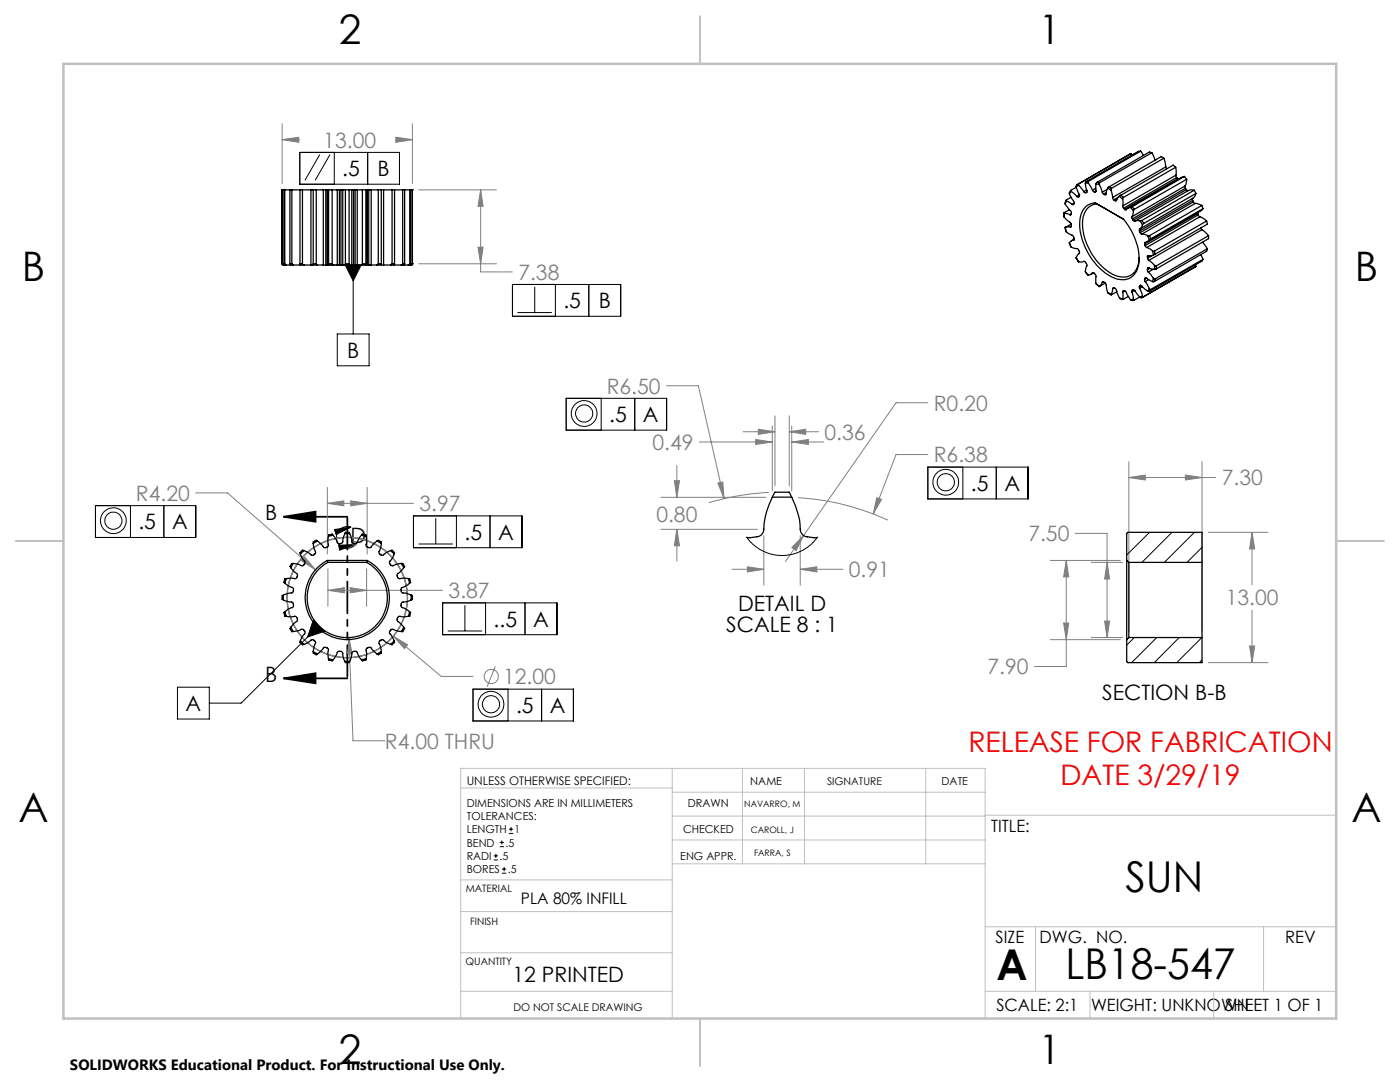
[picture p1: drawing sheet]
<svg xmlns="http://www.w3.org/2000/svg" width="279mm" height="216mm" viewBox="0 0 279 216" stroke-linecap="round" stroke-linejoin="round" font-family="sans-serif">
<g fill="none" stroke="#808080" stroke-width=".2">
<path d="M56.3 27.9l3.3-.5v1zM56.3 24.7v11.9M56.3 27.9h3.5M79 27.4l3.3 .5-3.3 .5zM79.7 27.9h2.6M82.3 24.7v11.9M83.6 37.9h15.5M95.9 37.9l.5 3.3h-1zM95.9 37.9v16.4h6.4M83.6 52.6h15.5M95.4 49.3h1l-.5 3.3zM133 77h6.4l5.1 22.5"/>
<path d="M39.1 98.4h6.3l17.6 15.3M65.3 97.3v13.3M70 99.9l3.3 .5-3.3 .5zM73.3 97.3v13.3M131.9 99.2h21M134.6 95.9h1l-.5 3.3zM135.1 92.9v6.3M139.6 88.2h14.5M143.3 96.4l1-.2 .2 3.3zM148.3 86.1h6.4M150.8 87.7l3.3 .5-3.3 .5zM151.3 85.7l3.4 .4-3.4 .6z"/>
<path d="M153.4 98.2a54.3 54.3 0 0 0-12 2.1M154.1 85v13M154.7 83v13.9M157.5 86.1l3.3-.4v1zM157.5 83v13.9M157.5 86.1h5.9M158 88.2l3.3-.5v1zM158 85v13M158 88.2h6.4M159.3 99.3a50.3 50.3 0 0 1 17.9 4.5M175 99.3l.9 .4-1.6 2.9zM185.2 80.4h-6.4l-22.1 31.6"/>
<path d="M185.2 90.7h-6.4l-4.5 11.9M225.3 95.3l3.3-.5v1zM225.3 92.1v33.8M225.3 95.3h17.3M236.6 94.8l3.3 .5-3.3 .5zM239.9 92.1v33.8M60.8 111.2l2.2 2.5-2.9-1.8zM65.3 100.4l3.3-.5v1zM65.3 100.4h17.2M65.4 117.8l3.3-.5v1zM65.4 113.5v7.5M65.4 117.8h22.9"/>
<path d="M69.9 117.3l3.3 .5-3.3 .5zM70.2 108.5h1M70.4 108.1l.7 .7M70.7 108v1M71.1 108.1l-.7 .7M73.2 113.5v7.5M131.9 105.6h19.3M135.1 105.6l.5 3.3h-1zM135.1 105.6v6.4M146.1 113.6h6.3M149.2 113.1l3.2 .5-3.2 .5zM152.4 106.9v9.9"/>
<path d="M159.7 113.6l3.3-.5v1zM159.7 106.9v9.9M159.7 113.6h8.5M160.4 106.9l-1.5 3-.9-.6zM209.6 111.8h14M212.8 111.8l.5 3.3h-1zM212.8 111.8v21.2h-6.4M214.6 106.4h6.3v20.8M217.8 112.2h6.2M220.9 112.2l.5 3.3h-.9zM241.2 106.2h11.8M249.9 106.2l.5 3.3h-1z"/>
<path d="M249.9 106.2v10.5M69.6 127.2l.7 3.3h-1zM69.6 127.2l.8 20.6h6.4M78.5 126.9l2.9 1.8-.7 .7zM78.5 126.9l9.6 8.1h6.3M98.8 133l-1.6 4M209.6 127.6h14M212.3 124.3h1l-.5 3.3zM217.8 127.2h6.2M220.5 123.9h.9l-.5 3.3zM241.2 132.2h11.8M249.4 128.9h1l-.5 3.3z"/>
<path d="M249.9 121.7v10.5"/>
<circle cx="98" cy="135" r="1.41"/>
</g>
<g fill="none" stroke="#000" stroke-width=".2">
<path d="M59.8 30.4h19.9v6.4h-19.9zM63.8 30.8l-2.9 5.2M65.9 30.8l-3 5.2M66.7 30.4v6.4M73.4 30.4v6.4M65.7 52.9h8.3M68.9 52.9h3.2l-1.6 3.2zM70.5 52.9v13.7M102.3 56.8h21.6v6.3h-21.6zM106.7 57.2v5.2M110.8 56.8v6.3M117.5 56.8v6.3"/>
<path d="M67.3 66.6h6.4v6.4h-6.4zM103.3 62.4h6.8M113 79.5h20v6.3h-20zM120 79.5v6.3M126.7 79.5v6.3M185.2 93.2h20v6.4h-20zM192.2 93.2v6.4M198.8 93.2v6.4M19 100.9h20.1v6.3h-20.1zM26 100.9v6.3M32.7 100.9v6.3M66.7 105.7l3.4-.5-3 1.4z"/>
<path d="M67.6 108.8l3.3-.1-3.1 1.1zM70.1 105.2a2.16 2.16 0 0 0-2.9 2.5 2.16 2.16 0 0 0 3.7 1M82.5 102.9h21.6v6.4h-21.6zM83.5 108.5h6.9M87 103.4v5.1M91.1 102.9v6.4M97.8 102.9v6.4M35.4 137.1h6.4v6.4h-6.4zM62.5 123.8l2.3 2.2-3.4 1.1zM63.6 124.9l-15.5 15.4h-6.3M88.3 120.3h22.8v6.3h-22.8zM89.4 125.9h6.8"/>
<path d="M92.8 120.8v5.1M94.4 137.5h20v6.4h-20zM96.9 120.3v6.3M101.4 137.5v6.4M104.8 120.3v6.3M108.1 137.5v6.4M98.5 171.6h.9M98.5 170.8h.9M99 170.4v.8M99.7 168.9h.9M99.7 168.1h.9M100.2 167.7v.8"/>
<path d="M100.2 174.2h.8M100.2 173.4h.8M100.6 173v.8M101.6 166.3h.8M101.6 165.5h.8M102 165v.9"/>
<circle cx="116.6" cy="82.5" r="1.71"/>
<circle cx="116.6" cy="82.5" r="2.58"/>
<circle cx="188.7" cy="96.2" r="2.58"/>
<circle cx="188.8" cy="96.2" r="1.71"/>
<circle cx="22.6" cy="103.9" r="2.57"/>
<circle cx="22.6" cy="103.9" r="1.72"/>
<circle cx="98" cy="140.5" r="1.72"/>
<circle cx="98" cy="140.5" r="2.58"/>
</g>
<path d="M56.6 103.1h12.7M56.6 103.1l6.4-1v2zM56.6 135.4h12.7M56.6 135.4l6.4-1.1v2z" fill="none" stroke="#000" stroke-width=".35"/>
<g fill="none" stroke="#808080" stroke-width=".25">
<path d="M70.6 108.4l.3 .1"/>
<circle cx="69.3" cy="119.2" r="12"/>
</g>
<path d="M69.3 103.1v32.2" fill="none" stroke="#000" stroke-width=".35" stroke-dasharray="6.3 1.3 1.3 1.3 1.3 1.3" stroke-dashoffset="-.2"/>
<g fill="none" stroke="#c0c0c0" stroke-width=".2">
<path d="M91.9 157.2h42.3M134.2 153.3v49.9M134.2 158.1h62.4M148.2 153.3v19.1M160.5 153.3v19.1M184.7 153.3v19.1M91.9 175.6h42.3M134.2 167.6h62.4M134.2 162.8h62.4M134.2 172.4h62.4M196.6 162.7h70.1M91.9 197.8h42.3"/>
<path d="M91.9 181.9h42.3M91.9 190.1h42.3M196.6 197.8h70.1M196.6 184.9h70.1M206.7 184.9v12.9M217.5 197.8v5.4M242.2 197.8v5.4M252.2 184.9v12.9M91.9 203.2v-49.9h104.7v49.9"/>
</g>
<path d="M139.7 3.2v9.5M3.1 107.9h9.6M266.7 107.9h9.5M139.7 203.2v9.6" fill="none" stroke="#c0c0c0" stroke-width=".25"/>
<path d="M12.7 12.7h254v190.5h-254z" fill="none" stroke="#c0c0c0" stroke-width=".5"/>
<g fill="#000">
<path d="M56.6 103.1l6.4-1v2zM56.6 135.4l6.4-1.1v2z"/>
<path d="M66.7 105.7l3.4-.5-3 1.4zM67.6 108.8l3.3-.1-3.1 1.1zM68.9 52.9l1.6 3.2 1.6-3.2z"/>
</g>
<path d="M78.5 126.9l2.2 2.5 .7-.7zM60.8 111.2l-.7 .7 2.9 1.8zM65.3 100.4l3.3-.5v1zM70 99.9l3.3 .5-3.3 .5zM69.9 117.3l3.3 .5-3.3 .5zM65.4 117.8l3.3-.5v1zM69.6 127.2l-.3 3.3h1zM79 27.4l3.3 .5-3.3 .5zM56.3 27.9l3.3-.5v1zM95.4 49.3h1l-.5 3.3zM95.9 37.9l.5 3.3h-1zM249.9 106.2l.5 3.3h-1zM249.4 128.9h1l-.5 3.3zM220.9 112.2l.5 3.3h-.9zM220.5 123.9h.9l-.5 3.3zM212.3 124.3h1l-.5 3.3zM212.8 111.8l.5 3.3h-1zM236.6 94.8l3.3 .5-3.3 .5zM225.3 95.3l3.3-.5v1zM160.4 106.9l-2.4 2.4 .9 .6zM134.6 95.9h1l-.5 3.3zM135.1 105.6l.5 3.3h-1zM149.2 113.1l3.2 .5-3.2 .5zM159.7 113.6l3.3-.5v1zM157.5 86.1l3.3-.4v1zM151.3 85.7l3.4 .4-3.4 .6zM158 88.2l3.3-.5v1zM150.8 87.7l3.3 .5-3.3 .5zM175 99.3l-.7 3.3 1.6-2.9zM143.3 96.4l1.2 3.1-.2-3.3z" fill="#808080"/>
<path d="M62.5 123.8l2.3 2.2-3.4 1.1z" fill="#000"/>
<g fill="none" stroke="#000" stroke-width=".25">
<path d="M56.3 37.9h.1M56.3 37.9v14.7M56.3 37.9h.3M56.8 37.9h1.1M56.8 37.9h-.1v14.7M56.8 37.9v14.7M57.9 37.9h.3M57.9 37.9v14.7M58.2 37.9h1.6M58.2 37.9v14.7M60.4 37.9h1.7M60.4 37.9h-.5v14.7"/>
<path d="M60.4 37.9v14.7M62.1 37.9h.4M62.1 37.9v15M62.5 37.9h.6M62.5 37.9v14.7M63.1 37.9h1.4M63.1 37.9v14.7M64.5 37.9h.5M64.5 37.9v15M65 37.9h.3M65 37.9v15M65.3 37.9h.1"/>
<path d="M65.3 37.9v15M65.4 37.9h.2M65.4 37.9v15M65.6 37.9h.7M65.6 37.9v14.7M66.3 37.9h1M66.3 37.9v14.7M67.3 37.9h.4M67.3 37.9v15M67.7 37.9h.4M67.7 37.9v15M68.1 37.9h.3"/>
<path d="M68.1 37.9v15M68.4 37.9h.5M68.4 37.9v15M68.9 37.9h.8M68.9 37.9v14.7M69.7 37.9h.5M69.7 37.9v14.7M70.2 37.9h.4M70.2 37.9v15M70.6 37.9h.3M70.6 37.9v15M70.9 37.9h.4"/>
<path d="M70.9 37.9v15M71.3 37.9h1M71.3 37.9v15M72.3 37.9h.7M72.3 37.9v14.7M73 37.9h.2M73 37.9v14.7M73.2 37.9h.1M73.2 37.9v15M73.3 37.9h.3M73.3 37.9v15M73.6 37.9h.5"/>
<path d="M73.6 37.9v15M74.1 37.9h1.4M74.1 37.9v15M75.5 37.9h.6M75.5 37.9v14.7M76.1 37.9h.5M76.1 37.9v14.7M76.6 37.9h1.6M76.6 37.9v15M78.2 37.9h.5v14.7M78.2 37.9v14.7M78.8 37.9h1.6"/>
<path d="M80.4 37.9h.4M80.4 37.9v14.7M80.8 37.9h1M80.8 37.9v14.7M81.8 37.9h.2M81.8 37.9v14.7M82 37.9v14.7M82 37.9h.3M82.3 37.9h.1M82.3 37.9v14.7M213.4 38.7l1 1.8a.27 .27 0 0 1-.1 .3 .27 .27 0 0 1-.3 0M213.7 38l-.3 .4v.3"/>
<path d="M213.7 39.4l-.9 .5v.2M213.8 38.2l-.4 .5M213.8 38.2l1.1 1M214.8 37.3l.6 1.5a.31 .31 0 0 1 0 .4 .31 .31 0 0 1-.5 0M214.8 37.4l-1.1 .6 .1 .2M215.3 37l-.5 .3M215.3 37l1 1.2M215.3 37v-.3l-.5 .2v.4M215.4 38.9l-.5 .3M216.3 38.2l.3 .3M216.6 36.6l.3 1.4-.1 .4M216.8 36.2l-.2 .4"/>
<path d="M216.8 38.4l-.2 .1M216.9 37.9l-.6 .3M216.9 38.4h-.1M216.9 38.3l-.3 .2M217.2 36.5l-.6 .1M217.2 36.5l.8 1.5M217.2 36.2v.3M217.2 36.2h-.4M218 38l.4 .3M218.4 38.3h.2M218.7 37.6l-.7 .4M218.7 36.7l.1 1.3"/>
<path d="M218.7 36.7l.7 .1M218.7 38.2l-.1 .1M218.8 38l-.2 .3M218.8 38l-.4 .3M219 36.4l-.3 .3M219 36.4l.4 .1M219.4 36.8l.6 1.5M219.4 36.5v.3M220 38.3l.3 .4M220.3 38.7l.2 .1M220.8 38.7l-.3 .1M220.8 38.5l-.5 .2"/>
<path d="M220.9 37.8l-.9 .5M221.1 37.5l.7 .5M221.1 37.5l-.3 1.2-.3 .1M221.3 37.3l.5 .3M221.3 37.3l-.2 .2M221.8 38l.2 1.4M221.8 37.6v.4M222 39.4l.3 .5M222.3 39.9l.2 .1M222.9 39.8l-.4 .2M223.2 39.3l-.9 .6M223.4 39.2l-.3 .2-.3 .7-.3-.1"/>
<path d="M223.4 39.2l.6 .6M223.7 38.9l-.3 .3M223.7 38.9l.5 .5M224 39.8v1.3M224.2 39.4l-.2 .4M225.7 30.7l-.2 .1M225.7 30.7l-10.6 6.1M225.7 30.7l.3 .2M227.6 30.2l.6 .8M227.6 30.2h-.4l-10.4 6M227.6 30.2l-10.4 6M229.9 30.5l.6 1.5"/>
<path d="M229.9 30.5l-.5-.2-10.4 6.1M229.9 30.5l-10.5 6M232.3 31.6l.4 1.7M232.3 31.6l-.6-.3-10.4 6M232.3 31.6l-10.5 6M232.7 33.3l.1 .4M232.7 33.3l-10.7 6.1M234.6 33.4l.1 1.6M234.6 33.4l-.5-.5-10.4 6M234.6 33.4l-10.4 6M234.7 35l.1 .4M234.7 35l-10.7 6.1"/>
<path d="M234.8 35.4l.3 .3M234.8 35.4l-10.6 6.2M235.1 35.7h.1M235.1 35.7l-10.7 6.1M236.4 35.2l.4 .6M236.4 35.2l-.7 .2-10.6 6.2M236.4 35.2l-10.4 6M236.5 37.1l.1 .5M236.5 37.1l-10.6 6.2M236.6 37.6l.2 .2M236.6 37.6l-10.6 6.1M236.8 37.8l.3 .2"/>
<path d="M236.8 37.8l-10.6 6.2M236.8 35.8l-.1 .9-.2 .4M236.8 35.8l-10.4 6M237.1 38l-10.6 6.1M238 39.6v.4M238 39.6l-10.6 6.1M238.3 38l.4 .6M238.3 38l-.7-.1-.5 .1M238.3 38l-10.4 6M238.7 38.6l-.2 .5-.5 .5M238.7 38.6l-10.5 6M56.3 52.6l.3 .3"/>
<path d="M56.3 52.6h.1M56.6 52.9h.1M56.6 52.9h.2M56.7 52.6l.1 .2 .3 .1M56.7 52.6h.1M56.8 52.6l.3 .3M57.1 52.9h.9M57.9 52.6l.1 .3h.5M57.9 52.6h.3M58.2 52.6l.3 .3M58.5 52.9h1.4M59.9 52.6v.3"/>
<path d="M59.9 52.6h.5M59.9 52.9h.7M60.4 52.6l.2 .3M60.6 52.9h1.5M62.1 52.9h.4M62.5 52.6v.3M62.5 52.6h.6M62.5 52.9h.9M63.1 52.6l.3 .3M63.4 52.9h1.1M64.5 52.9h.5M65 52.9h.3"/>
<path d="M65.3 52.9h.1M65.4 52.9h.1M65.5 52.9h1M65.6 52.6l-.1 .3M65.6 52.6h.7M66.3 52.6l.2 .3M66.5 52.9h.8M67.3 52.9h.4M67.7 52.9h.4M68.1 52.9h.3M68.4 52.9h.4M68.8 52.9h1"/>
<path d="M68.9 52.6l-.1 .3M68.9 52.6h.8M69.7 52.6l.1 .3M69.8 52.9h.4M70.2 52.9h.4M70.6 52.9h.3M70.9 52.9h.4M71.3 52.9h.8M72.1 52.9h1M72.3 52.6l-.2 .3M72.3 52.6h.7M73 52.6l.1 .3"/>
<path d="M73.1 52.9h.1M73.2 52.9h.1M73.3 52.9h.3M73.6 52.9h.5M74.1 52.9h1.1M75.2 52.9h.9M75.5 52.6l-.3 .3M75.5 52.6h.6M76.1 52.6v.3M76.1 52.9h.5M76.6 52.9h1.4M78 52.9h.7"/>
<path d="M78.2 52.6l-.2 .3M78.2 52.6h.5M78.7 52.9h1.4M78.7 52.6v.3M80.4 52.6l-.3 .3M80.4 52.6h.4M80.6 52.9h.9M80.8 52.6l-.2 .3h-.5M81.8 52.6l-.3 .3M81.8 52.6h.2M81.8 52.9h.3M82 52.6l-.2 .2-.3 .1"/>
<path d="M82.1 52.9h.1M82.3 52.6l-.2 .3M82.3 52.6h.1M212.3 42.5l.1 .9M212.4 43.4l1.3 1.1 .1 .7-.2 .1M212.4 42.5v.9M212.4 42.5l1.1 .4M212.5 45.4l.2 .7M212.7 45.4h.1M212.6 45.4l.2 .8M212.6 40.8l1.1 1.3 .1 .6M212.7 40l-.1 .8"/>
<path d="M212.7 46.1l.1 .1M212.8 46.2l1.3 .8 .3 .7-.2 .2M212.8 40.1l-.2 .7M212.8 40.1l1.2 .7M213.4 48.4l.4 .9M213.4 41.8l-1.1 .7h.1M213.6 45.3l-1 .1M213.8 49.3l1.2 .3 .3 .4a.54 .54 0 0 1-.2 .9l-.3 .5M213.8 42.7l-.1 .2h-.2M213.8 44.7l-1.1 .7M213.8 42.7l-.3 .2M213.8 45.2l-.2 .1"/>
<path d="M214.2 47.9l-.2 .1-.6 .4M214.3 47.9h-.1M214.4 47.7l-.6 .3M214.4 40.5l-.4 .3M214.8 51.4l.5 .8M215.3 52.2l1.1-.1 .3 .4a.72 .72 0 0 1 0 1l-.1 .7M216.6 54.2l.6 .7M218 54.4h.2l.2 .2a.99 .99 0 0 1 .3 1.2v.8M218 54.4l-.2 .3-.6 .2M218.1 54.4h-.1M218.2 54.4l-.5 .4M218.6 40.5a3.5 3.5 0 0 0-3.1 3.9 12.7 12.7 0 0 0 6.7 11 3.4 3.4 0 0 0 5.1-3 12.7 12.7 0 0 0-3.1-8.7"/>
<path d="M218.6 40.5l5.6 3.2M218.6 40.5l.3 .2M218.7 56.6l.7 .6M218.9 40.7a3.4 3.4 0 0 0-2.9 4 12 12 0 0 0 6.7 10.3 3.2 3.2 0 0 0 4.6-3.1v-.5M218.9 40.7l5.3 3M219.4 57.2h.1M220 56.3l.2-.1 .5 .4 .4 1.7M220 56.3l-.6 .9M220.2 56.2l-.2 .1M220.6 56.5l-1.2 .7M221.1 58.3l.6 .5M221.1 58.3l.7 .4"/>
<path d="M222 57.6l.2-.2 .5 .2 .7 1.8M222 57.6l-.2 1.1M222.3 57.5l-.3 .1M222.9 58.2l-1.1 .6v-.1M223.4 59.4l.7 .4M223.4 59.4l.6 .2M224 41.1l.2 .5M224 58.3a.38 .38 0 0 1 .4-.3 .38 .38 0 0 1 .4 .3l.8 1.5M224 58.3v1.3M224.2 41.6l.2 .2M224.5 58l-.5 .3M225.2 59.2l-1 .6-.2-.2"/>
<path d="M225.6 59.8l.2 .1h.5M225.6 41.4l-.6 .2-.3 .3-.3-.1M225.6 41.4l.6 .7M225.9 43.3l.1 .4M225.9 58.2a.33 .33 0 0 1 .2-.4 .33 .33 0 0 1 .4 .3l1 1.2M225.9 58.2l.3 1.5M226 41.2l-.4 .2M226 41.2l.4 .6M226 43.7l.2 .3M226.2 44l.3 .1M226.2 42.1l-.3 1.2M226.2 59.7l-.6 .1"/>
<path d="M226.4 41.8l-.2 .3M226.4 58l-.5 .2M227.4 46.1l.1 .3M227.4 57.1v.4M227.4 45.7v.4M227.4 57.5l.6 1.6M227.5 59.3l-1.2 .6-.1-.2M227.5 44.1h-1M227.5 44.1l.5 .8M227.5 46.4l.4 .3M227.5 57h.3l1.2 1.1M227.5 57l-.1 .1"/>
<path d="M227.6 56.9l-.1 .1M227.7 56.9l-.3 .2M227.9 46.7l1.1 .3M227.9 44l-.4 .1M227.9 44l.3 .6M228 44.9l-.6 .8M228 59.1l-.5 .2M228 59.1l.2 .1-.4 .2-.3-.1M228 57.2l-.6 .3M228.2 44.6l-.2 .3M228.4 48.7l.1 .3M228.4 55.7l.2 .5"/>
<path d="M228.5 49l.3 .4M228.5 55.5l.2-.1 1.3 .8M228.5 55.5l-.1 .2M228.6 56.2l.8 1.4M228.7 55.4l-.2 .1M228.8 55.5l-.4 .2M228.8 49.4l1.2 .7M229 51.2v.3M229 53.8l.2 .5M229 47l.4 .9M229 51.5l.3 .5M229 53.6v.2"/>
<path d="M229 47h.4M229 58.1h.4M229.2 54.3l1 1.2M229.2 55.8l-.6 .4M229.3 52l1.1 1M229.3 53.4l1.1 .4M229.3 53.4h-.2l-.1 .2M229.3 53.4l-.3 .2M229.3 51l-.3 .2M229.4 47.9l-.6 .4-.3 .1-.1 .3M229.4 57.6l-.4 .5M229.4 57.6l.3 .1"/>
<path d="M229.4 47l.3 .7M229.5 53.6l-.5 .2M229.7 47.7l-.3 .2M229.7 57.7l-.3 .4M229.9 51l-.9 .5M230 50.1l.2 .8M230 50.1h.4M230.2 53.7l-1 .6M230.2 50.9l-1.1 .1-.1 .2M230.2 55.5l-.2 .7M230.2 55.5l.3 .2M230.4 53v.8"/>
<path d="M230.4 50.1l.1 .6M230.4 53l.4 .1M230.4 56.2h-.4M230.5 50.7l-.3 .2M230.5 55.7l-.1 .5M230.8 53.1v.6M230.8 53.7l-.4 .1M238 40l.2 .3M238 40l-10.6 6.1M238.2 40.3l.3 .3M238.2 40.3l-10.7 6.1M238.5 40.6l1.4 .4"/>
<path d="M238.5 40.6l-10.6 6.1M238.6 52.8l.1 .4M238.7 53.2l-.2 .1M238.7 53.2l-10.6 6.1M239 42.4v.2M239 42.6l.1 .3M239 42.6l-10.6 6.1M239.1 42.9l.4 .4M239.1 42.9l-10.6 6.1M239.5 43.3l1.3 .8M239.5 43.3l-10.7 6.1M239.6 45.5l.3 .3"/>
<path d="M239.6 50.8l.5 1M239.9 41l.2 .6M239.9 41l-10.5 6M239.9 45.8l1.3 1.2M239.9 45.8l-10.6 6.2M240 48.3l.9 1.3M240.1 41.6l-.5 .5-10.6 6.1M240.1 51.8l-.2 .3-10.5 6M240.1 41.6l-10.4 6.1M240.1 51.8l-10.4 5.9M240.8 44.1l.1 .6-10.4 6M240.8 44.1l-10.4 6"/>
<path d="M240.9 49.6l-.1 .5-10.4 6.1M240.9 49.6l-10.4 6.1M241.2 47v.6l-10.4 6.1M241.2 47l-10.4 6.1M154.1 99.2h3.9M154.1 99.2a16.6 16.6 0 0 0-1.8 7 2.01 2.01 0 0 1-2.1 1l-.7 .1-.5-.1M154.1 99.2l.1-.2a.8 .8 0 0 1 1.2-.8h2.1l.5 1M158 99.2a15.3 15.3 0 0 1 1.8 7 2.01 2.01 0 0 0 2.1 1l.8 .1 .4-.1M56.6 118.7v1M56.6 118.7a.51 .51 0 0 0-.3 .8l.3 .2M56.6 119.7l1.8 .5 .2 .7a.66 .66 0 0 1-.7 .5l-1 .7M56.9 116.4l.8 .6 .7 .3 .2 .6-.4 .4-.5 .1-1.1 .3"/>
<path d="M57.1 115.5l-.2 .9M57.1 115.5h-.1a.25 .25 0 0 0-.2 .1 .25 .25 0 0 0 0 .3 .29 .29 0 0 0-.2 .3 .29 .29 0 0 0 .3 .2M58 113.3l1.3 1.2v.6l-.3 .4-.7-.1-1.2 .1M58.5 112.4l-.5 .9M58.5 112.4a.59 .59 0 0 0-.5 .8v.1M59.9 110.6l.9 1.4a.63 .63 0 0 1-.7 .9l-.7-.3-.9-.2M60.6 109.9l-.7 .7M60.6 109.9a.62 .62 0 0 0-.7 .7M62.5 108.4l.2 1.1 .3 .7-.2 .3a.57 .57 0 0 1-.7 .2l-.6-.5-.9-.3M63.4 107.9l-.9 .5M63.4 107.9a.56 .56 0 0 0-.9 .5M65.3 111.8a8.4 8.4 0 0 0-2.5 12.8 8.4 8.4 0 0 0 13 0 8.4 8.4 0 0 0-2.5-12.8"/>
<path d="M65.3 111.8h8M65.3 111.8l.1 .4M65.4 112.2a8 8 0 0 0-2.3 12.1 8 8 0 0 0 12.4 0 8 8 0 0 0-2.3-12.1M65.4 112.2h7.8M65.5 107l-.1 .8 .1 1.1-.6 .4a.66 .66 0 0 1-.7-.6l-.8-.8M66.5 106.8l-1 .2M66.5 106.8l-.1-.1a.25 .25 0 0 0-.2-.2 .25 .25 0 0 0-.3 .2 .29 .29 0 0 0-.3 0 .29 .29 0 0 0-.1 .3M68.8 106.5h1M68.8 106.5l-.3 .7-.1 1-.3 .2a.53 .53 0 0 1-.8-.2l-.8-1.4M68.8 106.5l.1-.1a.6 .6 0 0 1 .8-.1l.1 .2M69.8 106.5l.3 .9 .1 .8 .4 .2a.53 .53 0 0 0 .7-.2l.8-1.4M72.1 106.8l1 .2"/>
<path d="M72.1 106.8a.56 .56 0 0 1 .9 .1l.1 .1M73.1 107l.1 1-.1 .9 .4 .4 .5-.1 1.2-1.3M73.3 111.8l-.1 .4M75.2 107.9l.9 .5M75.2 107.9a.56 .56 0 0 1 .9 .5M76.1 108.4l-.1 1-.4 .8 .2 .3a.57 .57 0 0 0 .8 .2l1.4-.8M78 109.9l.7 .7M78 109.9a.62 .62 0 0 1 .7 .7M78.7 110.6l-.4 .8-.5 .6a.63 .63 0 0 0 .7 .9l1.6-.5M80.1 112.4l.5 .9M80.1 112.4a.62 .62 0 0 1 .5 .8v.1M80.6 113.3l-.8 .9a.66 .66 0 0 0-.6 .6l.4 .7 .8-.1 1.1 .1"/>
<path d="M81.5 115.5l.2 .9M81.5 115.5h.1a.26 .26 0 0 1 .2 .1 .26 .26 0 0 1 0 .3l.2 .3-.3 .2M81.7 116.4l-.9 .7a.66 .66 0 0 0-.8 .4l.2 .7 1.9 .5M82.1 118.7v1M82.1 118.7v.1a.26 .26 0 0 1 .3 .1 .26 .26 0 0 1-.1 .3 .28 .28 0 0 1 0 .3 .28 .28 0 0 1-.2 .2M82.1 119.7l-1.9 .5-.2 .7 .2 .3 .7 .3 .8 .6M224.9 111.8v-5.3l.2-.3h14.8v6M224.9 111.8v15.8M224.9 111.8l.4 .4M225.3 112.2v15M225.3 112.2h14.6M239.9 112.2v15"/>
<path d="M56.9 122.1l.2 .9M56.9 122.1l-.2 .1 .1 .4a.29 .29 0 0 0 0 .3 .29 .29 0 0 0 .3 .1M57.1 123l.8 .1 .9-.1a.62 .62 0 0 1 .5 .4 .62 .62 0 0 1-.1 .6l-1.2 1.2M58 125.2l.5 .8M58 125.2v.1a.6 .6 0 0 0 .5 .7M58.5 126l1-.2 .7-.2 .4 .1a.57 .57 0 0 1 .2 .8l-.5 .5-.4 .9M59.9 127.9l.7 .7M59.9 127.9a.62 .62 0 0 0 .7 .7M60.6 128.6l.7-.3 .9-.7 .4 .1 .4 .5-.3 .9-.2 .9M62.5 130l.9 .5M62.5 130a.62 .62 0 0 0 .8 .6l.1-.1M63.4 130.5l1.2-1.3 .6 .1 .3 .2-.1 .7 .1 1.2"/>
<path d="M65.5 131.4l1 .3M65.5 131.4v.1a.6 .6 0 0 0 1 .2M66.5 131.7l.6-.9 .2-.7 .4-.1a.6 .6 0 0 1 .7 .4l.1 .7 .3 .9M68.8 132h1M68.8 132a.62 .62 0 0 0 .9 .2l.1-.2M72.1 131.7l-.6-1a.66 .66 0 0 0-.5-.7h-.1a.6 .6 0 0 0-.7 .4l-.4 1.6M73.1 131.4l-1 .3M73.1 131.4v.1a.28 .28 0 0 1-.1 .3 .28 .28 0 0 1-.3 0 .31 .31 0 0 1-.6-.1M75.2 130.5l-.8-.8a.66 .66 0 0 0-.7-.5l-.6 .3 .1 .9-.1 1M76.1 130l-.9 .5M76.1 130a.58 .58 0 0 1-.7 .6l-.2-.1M78 128.6l-.9-.4-.7-.6-.4 .1-.4 .5 .3 .8 .2 1"/>
<path d="M78.7 127.9l-.7 .7M78.7 127.9a.62 .62 0 0 1-.7 .7M80.1 126l-.9-.1-.8-.3-.4 .1a.57 .57 0 0 0-.2 .8l.9 1.4M80.6 125.2l-.5 .8M80.6 125.2l.2 .2-.2 .3a.32 .32 0 0 1-.2 .3 .32 .32 0 0 1-.3 0M81.5 123l-1.2 .1a.69 .69 0 0 0-.9 .1l-.2 .4 .1 .3 1.3 1.3M81.7 122.1l-.2 .9M81.7 122.1l.3 .1-.2 .4a.28 .28 0 0 1 0 .3 .28 .28 0 0 1-.3 .1M225.3 127.2h14.6M225.3 127.2l-.4 .4M239.9 127.2v5h-14.9l-.1-.2v-4.4"/>
</g>
<path d="M149 107.2l1.1 1.3 1.6 1.2 2 .8 1.9 .3 2.6-.2 1.8-.7 1.9-1.3 1.2-1.4M229.4 106.2l-4.5 4.5M233.9 106.2l-6 6M238.4 106.2l-6 6M239.9 109.2l-3 3M226.4 127.2l-1.5 1.5M230.9 127.2l-5.1 5M235.3 127.2l-4.9 5M239.9 127.2l-5.1 5M239.9 131.7l-.6 .5" fill="none" stroke="#000" stroke-width=".2"/>
<g font-size="8.5">
<text x="224.6" y="177.9">SUN</text>
<text x="198.9" y="195.5">A</text>
<text x="212.6" y="195.4">LB18-547</text>
</g>
<g font-size="8.1">
<text x="67.6" y="8.9">2</text>
<text x="207.3" y="8.9">1</text>
<text x="4.4" y="56.1">B</text>
<text x="270.4" y="56.1">B</text>
<text x="3.7" y="164.1">A</text>
<text x="269.7" y="164.1">A</text>
<text x="67.6" y="212.4">2</text>
<text x="207.3" y="212.4">1</text>
</g>
<g font-size="5.6" fill="#f00">
<text x="193.3" y="150.1">RELEASE FOR FABRICATION</text>
<text x="211.6" y="156.7">DATE 3/29/19</text>
</g>
<g font-size="4.2" fill="#808080">
<text x="64.5" y="29.5">13.00</text>
<text x="103.4" y="55.8">7.38</text>
<text x="121.1" y="78.6">R6.50</text>
<text x="186.4" y="82">R0.20</text>
<text x="130.2" y="89.8">0.49</text>
<text x="164.5" y="87.7">0.36</text>
<text x="186.4" y="92.3">R6.38</text>
<text x="27.1" y="99.9">R4.20</text>
<text x="243.8" y="96.9">7.30</text>
<text x="83.7" y="102">3.97</text>
<text x="131" y="104.1">0.80</text>
<text x="205.2" y="108">7.50</text>
<text x="89.5" y="119.4">3.87</text>
<text x="169.4" y="115.2">0.91</text>
<text x="244.6" y="120.8">13.00</text>
<text x="100.4" y="136.5">12.00</text>
<text x="197.1" y="134.6">7.90</text>
<text x="76.8" y="149.4">R4.00 THRU</text>
</g>
<g font-size="4.2">
<text x="68.3" y="35.2">.5</text>
<text x="75.4" y="35.2">B</text>
<text x="112.4" y="61.5">.5</text>
<text x="119.5" y="61.5">B</text>
<text x="69.3" y="71.4">B</text>
<text x="121.6" y="84.3">.5</text>
<text x="128.3" y="84.3">A</text>
<text x="193.8" y="98">.5</text>
<text x="200.5" y="98">A</text>
<text x="27.6" y="105.6">.5</text>
<text x="34.3" y="105.6">A</text>
<text x="52.9" y="103.8">B</text>
<text x="92.7" y="107.7">.5</text>
<text x="99.4" y="107.7">A</text>
<text x="69.9" y="108.4">D</text>
<text x="98.5" y="125.1">..5</text>
<text x="106.4" y="125.1">A</text>
<text x="147.3" y="121.8">DETAIL D</text>
<text x="144.9" y="126">SCALE 8 : 1</text>
<text x="52.9" y="136.1">B</text>
<text x="37.1" y="141.9">A</text>
<text x="103" y="142.3">.5</text>
<text x="109.7" y="142.3">A</text>
<text x="220" y="139.7">SECTION B-B</text>
<text x="102.3" y="195.9">12 PRINTED</text>
</g>
<g font-size="3.4">
<text x="197.8" y="166">TITLE:</text>
<text x="198.7" y="188.1">SIZE</text>
<text x="207.5" y="188.1">DWG. NO.</text>
<text x="256.5" y="188.2">REV</text>
<text x="198.8" y="201.7">SCALE: 2:1</text>
<text x="217.7" y="201.8">WEIGHT: UNKNOWN</text>
<text x="244.5" y="201.7">SHEET 1 OF 1</text>
</g>
<text font-size="3.2" x="103.9" y="180.5">PLA 80% INFILL</text>
<text font-size="3" x="14" y="213.5">SOLIDWORKS Educational Product. For Instructional Use Only.</text>
<text font-size="2.4" x="93.2" y="156.7">UNLESS OTHERWISE SPECIFIED:</text>
<g font-size="2.2">
<text x="93.2" y="161">DIMENSIONS ARE IN MILLIMETERS</text>
<text x="137.3" y="161">DRAWN</text>
<text x="149.7" y="156.7">NAME</text>
<text x="187.9" y="156.7">DATE</text>
<text x="93.2" y="163.6">TOLERANCES:</text>
<text x="93.2" y="166.3">LENGTH</text>
<text x="102.7" y="166.3">1</text>
<text x="136.3" y="166.3">CHECKED</text>
<text x="93.1" y="168.9">BEND</text>
<text x="93.2" y="171.6">RADI</text>
<text x="99.7" y="171.6">.5</text>
<text x="100.9" y="168.9">.5</text>
<text x="135.8" y="171.6">ENG APPR.</text>
<text x="93.2" y="174.2">BORES</text>
<text x="101.3" y="174.2">.5</text>
</g>
<g font-size="2.1">
<text x="165.1" y="156.7">SIGNATURE</text>
<text x="102.5" y="201.7">DO NOT SCALE DRAWING</text>
</g>
<g font-size="2">
<text x="92.9" y="178">MATERIAL</text>
<text x="93.8" y="184.5">FINISH</text>
<text x="92.9" y="192.5">QUANTITY</text>
</g>
<g font-size="1.8">
<text x="148.5" y="161">NAVARRO, M</text>
<text x="149.8" y="166.3">CAROLL, J</text>
<text x="150.5" y="170.8">FARRA, S</text>
</g>
</svg>
